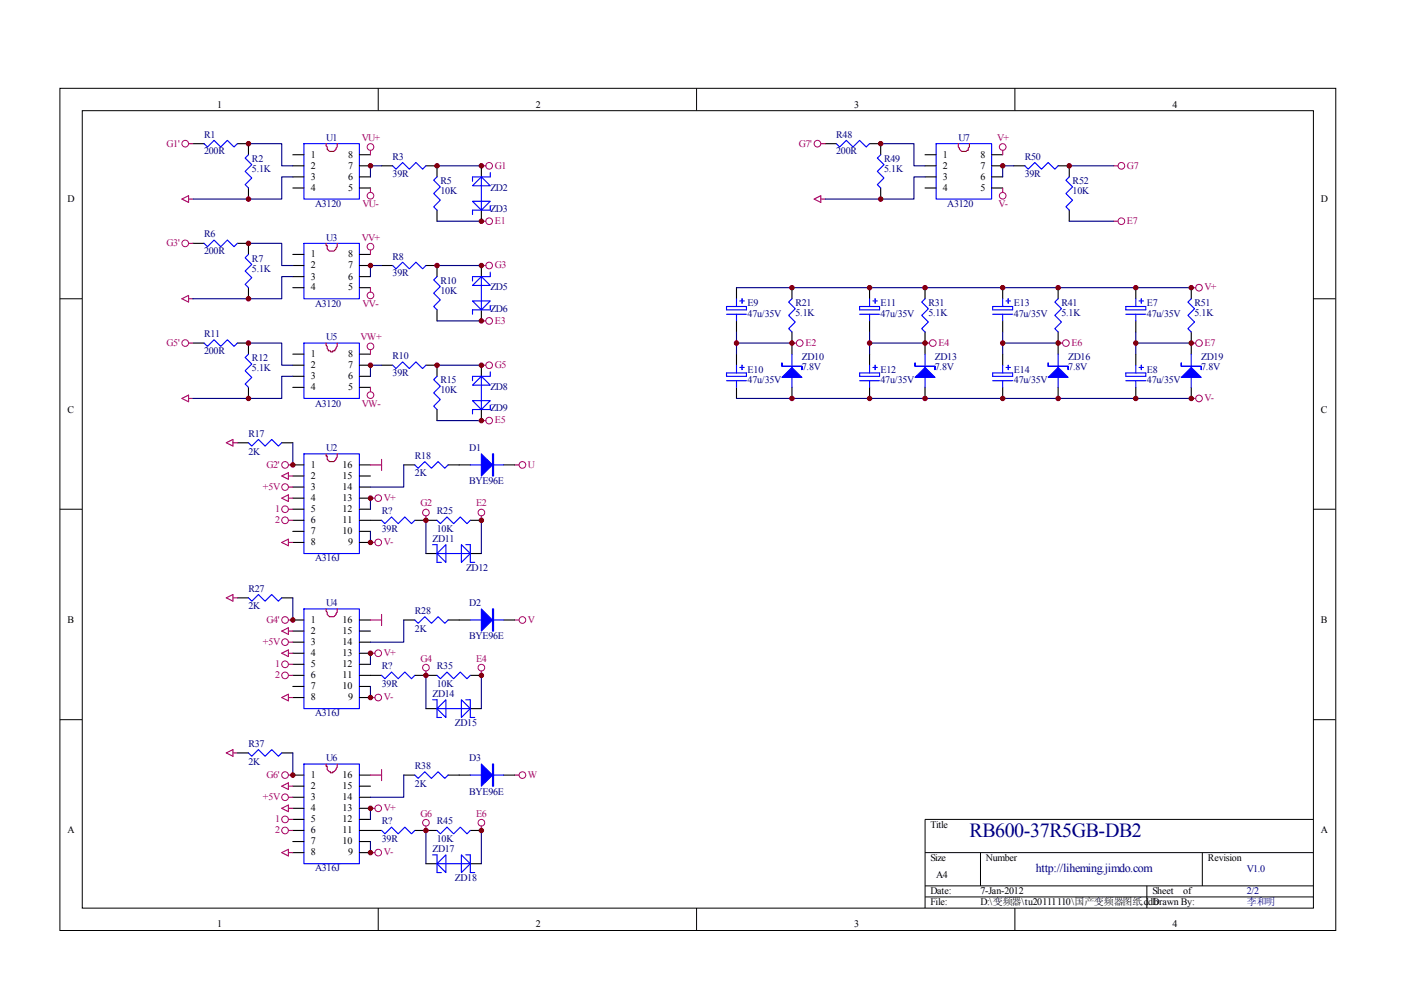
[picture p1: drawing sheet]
<svg xmlns="http://www.w3.org/2000/svg" width="297mm" height="210mm" viewBox="0 0 297 210" stroke-linecap="round" stroke-linejoin="round" font-family="sans-serif">
<g fill="none" stroke="#000" stroke-width=".21">
<path d="M12.7 18.7h270.5v178.6h-270.5zM80.2 18.7v4.7M147.7 18.7v4.7M215.2 18.7v4.7M17.4 23.5h261.1v169h-261.1zM12.7 63.3h4.7M278.4 63.3h4.7M12.7 108h4.7M278.4 108h4.7M12.7 152.6h4.7M278.4 152.6h4.7M278.4 173.7h-82.3v18.8"/>
<path d="M80.2 192.5v4.7M147.7 192.5v4.7M196.1 180.8h82.3M196.1 187.8h82.3M196.1 190.2h82.3M207.9 180.8v7M215.2 192.5v4.7M243.2 187.8v4.7M254.9 180.8v7"/>
</g>
<g fill="none" stroke="#00f" stroke-width=".23">
<path d="M43.3 30.5l.7 .7 1.4-1.4 1.4 1.4 1.4-1.4 1.4 1.4 .7-.7M52.7 32.8l-.7 .7 1.4 1.4-1.4 1.4 1.4 1.4-1.4 1.5 .7 .7M64.4 30.5h11.8v11.7h-11.8zM83.2 35.2l.8 .7 1.4-1.4 1.4 1.4 1.4-1.4 1.4 1.4 .7-.7M92.7 37.5l-.8 .7 1.5 1.4-1.5 1.4 1.5 1.4-1.5 1.5 .8 .7M102.1 37.5l1.8 1.9h-3.7zM102.1 37.5v7.1M103.9 36.6v.9h-3.7v.9M177.3 30.5l.7 .7 1.4-1.4 1.4 1.4 1.5-1.4 1.4 1.4 .7-.7M186.7 32.8l-.7 .7 1.4 1.4-1.4 1.4 1.4 1.4-1.4 1.5 .7 .7M198.5 30.5h11.7v11.7h-11.7zM217.3 35.2l.7 .7 1.4-1.4 1.4 1.4 1.4-1.4 1.4 1.4 .7-.7"/>
<path d="M226.7 37.5l-.7 .7 1.4 1.4-1.4 1.4 1.4 1.4-1.4 1.5 .7 .7M43.3 51.6l.7 .7 1.4-1.4 1.4 1.4 1.4-1.4 1.4 1.4 .7-.7M52.7 53.9l-.7 .8 1.4 1.4-1.4 1.4 1.4 1.4-1.4 1.4 .7 .7M64.4 51.6h11.8v11.7h-11.8zM83.2 56.3l.8 .7 1.4-1.4 1.4 1.4 1.4-1.4 1.4 1.4 .7-.7M92.7 58.6l-.8 .7 1.5 1.5-1.5 1.4 1.5 1.4-1.5 1.4 .8 .7M100.2 42.7h3.7l-1.8 1.9zM102.1 58.6l1.8 1.9h-3.7zM102.1 58.6v7.1M103.9 43.6v1h-3.7v.9M103.9 57.7v.9h-3.7v1M43.3 72.7l.7 .7 1.4-1.4 1.4 1.4 1.4-1.4 1.4 1.4 .7-.7"/>
<path d="M52.7 75.1l-.7 .7 1.4 1.4-1.4 1.4 1.4 1.4-1.4 1.4 .7 .7M64.4 72.7h11.8v11.8h-11.8zM83.2 77.4l.8 .7 1.4-1.4 1.4 1.4 1.4-1.4 1.4 1.4 .7-.7M92.7 79.8l-.8 .7 1.5 1.4-1.5 1.4 1.5 1.4-1.5 1.4 .8 .7M100.2 63.8h3.7l-1.8 1.9zM102.1 79.8l1.8 1.9h-3.7zM102.1 79.8v7M103.9 64.8v.9h-3.7v.9M103.9 78.8v1h-3.7v.9M154 65h4.3v.7h-4.3zM154 79.1h4.3v.7h-4.3zM154 66.6h4.3"/>
<path d="M156.2 63.3v1.7M156.2 66.6v1.4M156.2 77.4v1.7M156.9 63.8h.9M156.9 77.9h.9M157.3 63.3v1M157.3 77.4v1M167.9 63.3l-.7 .7 1.4 1.5-1.4 1.4 1.4 1.4-1.4 1.4 .7 .7M167.9 75.1v7M182.3 65h4.2v.7h-4.2zM182.3 79.1h4.2v.7h-4.2zM182.3 66.6h4.2"/>
<path d="M184.4 63.3v1.7M184.4 66.6v1.4M184.4 77.4v1.7M185.1 63.8h.9M185.1 77.9h.9M185.5 63.3v1M185.5 77.4v1M196.1 63.3l-.7 .7 1.4 1.5-1.4 1.4 1.4 1.4-1.4 1.4 .7 .7M196.1 75.1v7M210.5 65h4.2v.7h-4.2zM210.5 79.1h4.2v.7h-4.2zM210.5 66.6h4.2"/>
<path d="M212.6 63.3v1.7M212.6 66.6v1.4M212.6 77.4v1.7M213.3 63.8h.9M213.3 77.9h.9M213.8 63.3v1M213.8 77.4v1M224.3 63.3l-.7 .7 1.5 1.5-1.5 1.4 1.5 1.4-1.5 1.4 .7 .7M224.3 75.1v7M238.7 65h4.2v.7h-4.2zM238.7 79.1h4.2v.7h-4.2zM238.7 66.6h4.2"/>
<path d="M240.8 63.3v1.7M240.8 66.6v1.4M240.8 77.4v1.7M241.5 63.8h1M241.5 77.9h1M242 63.3v1M242 77.4v1M252.6 63.3l-.7 .7 1.4 1.5-1.4 1.4 1.4 1.4-1.4 1.4 .7 .7M252.6 75.1v7M52.7 93.9l.7 .7 1.4-1.4 1.4 1.4 1.4-1.4 1.4 1.4 .7-.7M64.4 96.2h11.8v21.2h-11.8zM88 98.6l.7 .7 1.4-1.4 1.4 1.4 1.4-1.4 1.4 1.4 .7-.7"/>
<path d="M99.7 98.6h7.1M100.2 85h3.7l-1.8 1.8zM103.9 85.9v.9h-3.7v1M154 80.7h4.3M156.2 80.7v1.4M182.3 80.7h4.2M184.4 80.7v1.4M210.5 80.7h4.2M212.6 80.7v1.4M238.7 80.7h4.2M240.8 80.7v1.4M80.9 110.3l.7 .7 1.4-1.4 1.4 1.4 1.4-1.4 1.4 1.4 .8-.7"/>
<path d="M91.7 115.5h1v3.7h.9M92.7 110.3l.7 .7 1.4-1.4 1.4 1.4 1.4-1.4 1.4 1.4 .7-.7M92.7 117.4l1.8-1.9v3.7zM92.7 117.4h7M97.8 115.5l1.9 1.9-1.9 1.8zM98.8 115.5h.9v3.7h1M52.7 126.8l.7 .7 1.4-1.4 1.4 1.4 1.4-1.4 1.4 1.4 .7-.7M64.4 129.1h11.8v21.1h-11.8zM88 131.5l.7 .7 1.4-1.4 1.4 1.4 1.4-1.4 1.4 1.4 .7-.7M99.7 131.5h7.1M52.7 159.6l.7 .7 1.4-1.4 1.4 1.4 1.4-1.4 1.4 1.4 .7-.7M80.9 143.2l.7 .7 1.4-1.4 1.4 1.4 1.4-1.4 1.4 1.4 .8-.7"/>
<path d="M91.7 148.4h1v3.7h.9M92.7 143.2l.7 .7 1.4-1.4 1.4 1.4 1.4-1.4 1.4 1.4 .7-.7M92.7 150.2l1.8-1.8v3.7zM92.7 150.2h7M97.8 148.4l1.9 1.8-1.9 1.9zM98.8 148.4h.9v3.7h1M64.4 162h11.8v21.1h-11.8zM80.9 176.1l.7 .7 1.4-1.4 1.4 1.4 1.4-1.4 1.4 1.4 .8-.7M88 164.3l.7 .7 1.4-1.4 1.4 1.4 1.4-1.4 1.4 1.4 .7-.7M92.7 176.1l.7 .7 1.4-1.4 1.4 1.4 1.4-1.4 1.4 1.4 .7-.7M99.7 164.3h7.1M91.7 181.2h1v3.8h.9"/>
<path d="M92.7 183.1l1.8-1.9v3.8zM92.7 183.1h7M97.8 181.2l1.9 1.9-1.9 1.9zM98.8 181.2h.9v3.8h1"/>
</g>
<g fill="none" stroke="#000" stroke-width=".23">
<path d="M40.9 30.5h2.4M50.3 30.5h2.4v2.3M52.7 39.9v2.3M62.1 32.8h2.3M62.1 35.2h2.3M62.1 37.5h2.3M62.1 39.9h2.3M76.2 32.8h2.3M76.2 35.2h2.3M76.2 37.5h2.3M76.2 39.9h2.3M80.9 35.2h2.3"/>
<path d="M90.3 35.2h2.4v2.3M102.1 35.2v2.3M175 30.5h2.3M184.4 30.5h2.3v2.3M186.7 39.9v2.3M196.1 32.8h2.4M196.1 35.2h2.4M196.1 37.5h2.4M196.1 39.9h2.4M210.2 32.8h2.4M210.2 35.2h2.4M210.2 37.5h2.4"/>
<path d="M210.2 39.9h2.4M214.9 35.2h2.4M224.3 35.2h2.4v2.3M40.9 51.6h2.4M50.3 51.6h2.4v2.3M62.1 53.9h2.3M62.1 56.3h2.3M62.1 58.6h2.3M76.2 53.9h2.3M76.2 56.3h2.3M76.2 58.6h2.3M80.9 56.3h2.3"/>
<path d="M90.3 56.3h2.4v2.3M92.7 44.6v2.3M102.1 44.6v2.3M102.1 56.3v2.3M226.7 44.6v2.3M40.9 72.7h2.4M50.3 72.7h2.4v2.4M52.7 61v2.3M62.1 61h2.3M62.1 75.1h2.3M62.1 77.4h2.3M62.1 79.8h2.3"/>
<path d="M76.2 61h2.3M76.2 75.1h2.3M76.2 77.4h2.3M76.2 79.8h2.3M80.9 77.4h2.3M90.3 77.4h2.4v2.4M92.7 65.7v2.3M102.1 65.7v2.3M102.1 77.4v2.4M156.2 61v2.3M156.2 68v2.4M156.2 75.1v2.3"/>
<path d="M167.9 61v2.3M167.9 70.4v4.7M184.4 61v2.3M184.4 68v2.4M184.4 75.1v2.3M196.1 61v2.3M196.1 70.4v4.7M212.6 61v2.3M212.6 68v2.4M212.6 75.1v2.3M224.3 61v2.3M224.3 70.4v4.7"/>
<path d="M240.8 61v2.3M240.8 68v2.4M240.8 75.1v2.3M252.6 61v2.3M252.6 70.4v4.7M50.3 93.9h2.4M52.7 82.1v2.4M59.7 93.9h2.4M62.1 82.1h2.3M62.1 98.6h2.3M76.2 82.1h2.3M76.2 98.6h2.3"/>
<path d="M85.6 98.6h2.4M92.7 86.8v2.4M95 98.6h4.7M102.1 86.8v2.4M106.8 98.6h2.3M156.2 82.1v2.4M167.9 82.1v2.4M184.4 82.1v2.4M196.1 82.1v2.4M212.6 82.1v2.4M224.3 82.1v2.4M240.8 82.1v2.4"/>
<path d="M252.6 82.1v2.4M62.1 100.9h2.3M62.1 103.3h2.3M62.1 105.6h2.3M62.1 108h2.3M62.1 110.3h2.3M62.1 112.7h2.3M62.1 115h2.3M76.2 100.9h2.3M76.2 103.3h2.3M76.2 105.6h2.3M76.2 108h2.3"/>
<path d="M76.2 110.3h4.7M76.2 112.7h2.3M76.2 115h2.3M88 110.3h4.7M90.3 117.4h2.4M99.7 110.3h2.4M99.7 117.4h2.4M50.3 126.8h2.4M59.7 126.8h2.4M62.1 131.5h2.3M62.1 133.8h2.3M62.1 136.2h2.3"/>
<path d="M62.1 138.5h2.3M76.2 131.5h2.3M76.2 133.8h2.3M76.2 136.2h2.3M76.2 138.5h2.3M85.6 131.5h2.4M95 131.5h4.7M106.8 131.5h2.3M50.3 159.6h2.4M59.7 159.6h2.4M62.1 140.9h2.3M62.1 143.2h2.3"/>
<path d="M62.1 145.5h2.3M62.1 147.9h2.3M76.2 140.9h2.3M76.2 143.2h4.7M76.2 145.5h2.3M76.2 147.9h2.3M88 143.2h4.7M90.3 150.2h2.4M99.7 143.2h2.4M99.7 150.2h2.4M62.1 164.3h2.3M62.1 166.7h2.3"/>
<path d="M62.1 169h2.3M62.1 171.4h2.3M62.1 173.7h2.3M62.1 176.1h2.3M62.1 178.4h2.3M76.2 164.3h2.3M76.2 166.7h2.3M76.2 169h2.3M76.2 171.4h2.3M76.2 173.7h2.3M76.2 176.1h4.7M76.2 178.4h2.3"/>
<path d="M85.6 164.3h2.4M88 176.1h4.7M95 164.3h4.7M99.7 176.1h2.4M106.8 164.3h2.3M62.1 180.8h2.3M76.2 180.8h2.3M90.3 183.1h2.4M99.7 183.1h2.4"/>
</g>
<path d="M69.1 30.5v.4l.3 .3a.89 .89 0 0 0 1.1 .9 .83 .83 0 0 0 .8-.7l.2-.2v-.7M203.2 30.5v.7l.2 .2a1 1 0 0 0 1.7 .5h.2v-.5l.2-.2v-.7M69.1 51.6v.5h.3a.96 .96 0 0 0 .4 1.1 .96 .96 0 0 0 1.2-.2l.5-.7v-.7M69.1 72.7l.3 1.2 .2 .2v.3h.5v.2h.4v-.2h.5v-.3l.5-.7v-.7M69.1 96.2v.5h.3a.96 .96 0 0 0 .4 1.1 .96 .96 0 0 0 1.2-.2l.5-.7v-.7M69.1 129.1v.5l.3 .2a.89 .89 0 0 0 1.1 1 .83 .83 0 0 0 .8-.8l.2-.2v-.7M69.1 162v.5h.3v.2a.71 .71 0 0 0 .7 .9v.3h.4v-.3a.83 .83 0 0 0 .8-.7l.2-.2v-.7" fill="none" stroke="#f00" stroke-width=".23"/>
<g fill="none" stroke="#a1006a" stroke-width=".21">
<circle cx="39.3" cy="30.5" r=".71"/>
<circle cx="78.5" cy="31.2" r=".71"/>
<circle cx="103.7" cy="35.2" r=".71"/>
<circle cx="173.3" cy="30.5" r=".71"/>
<circle cx="212.6" cy="31.2" r=".71"/>
<circle cx="237.8" cy="35.2" r=".71"/>
<circle cx="39.3" cy="51.6" r=".71"/>
<circle cx="78.5" cy="52.3" r=".71"/>
<circle cx="78.5" cy="41.5" r=".71"/>
<circle cx="103.7" cy="46.9" r=".71"/>
<circle cx="103.7" cy="56.3" r=".71"/>
<circle cx="212.6" cy="41.5" r=".71"/>
<circle cx="237.8" cy="46.9" r=".71"/>
<circle cx="39.3" cy="72.7" r=".71"/>
<circle cx="78.5" cy="62.6" r=".71"/>
<circle cx="78.5" cy="73.4" r=".71"/>
<circle cx="103.7" cy="68" r=".71"/>
<circle cx="103.7" cy="77.4" r=".71"/>
<circle cx="169.6" cy="72.7" r=".71"/>
<circle cx="197.8" cy="72.7" r=".71"/>
<circle cx="226" cy="72.7" r=".71"/>
<circle cx="254.2" cy="72.7" r=".7"/>
<circle cx="254.2" cy="61" r=".7"/>
<circle cx="60.4" cy="98.6" r=".71"/>
<circle cx="78.5" cy="83.8" r=".71"/>
<circle cx="103.7" cy="89.2" r=".71"/>
<circle cx="110.8" cy="98.6" r=".71"/>
<circle cx="254.2" cy="84.5" r=".7"/>
<circle cx="60.4" cy="110.3" r=".71"/>
<circle cx="60.4" cy="103.3" r=".71"/>
<circle cx="60.4" cy="108" r=".71"/>
<circle cx="80.2" cy="105.6" r=".71"/>
<circle cx="80.2" cy="115" r=".71"/>
<circle cx="90.3" cy="108.7" r=".71"/>
<circle cx="102.1" cy="108.7" r=".71"/>
<circle cx="60.4" cy="136.2" r=".71"/>
<circle cx="60.4" cy="131.5" r=".71"/>
<circle cx="80.2" cy="138.5" r=".71"/>
<circle cx="110.8" cy="131.5" r=".71"/>
<circle cx="60.4" cy="143.2" r=".71"/>
<circle cx="60.4" cy="140.8" r=".71"/>
<circle cx="80.2" cy="147.9" r=".71"/>
<circle cx="90.3" cy="141.6" r=".71"/>
<circle cx="102.1" cy="141.6" r=".71"/>
<circle cx="60.4" cy="173.7" r=".71"/>
<circle cx="60.4" cy="176.1" r=".71"/>
<circle cx="60.4" cy="164.3" r=".71"/>
<circle cx="60.4" cy="169" r=".71"/>
<circle cx="80.2" cy="171.4" r=".71"/>
<circle cx="90.3" cy="174.4" r=".71"/>
<circle cx="102.1" cy="174.4" r=".71"/>
<circle cx="110.8" cy="164.3" r=".71"/>
<circle cx="80.2" cy="180.8" r=".71"/>
</g>
<g fill="none" stroke="#a1006a" stroke-width=".23">
<path d="M40 30.5h.9M78.5 31.9v.9M78.5 39.9v.9M102.1 35.2h.9M174 30.5h1M212.6 31.9v.9M212.6 39.9v.9M236.1 35.2h.9M38.6 42.2l1.4-.7v1.4zM40 42.2h.9M40 51.6h.9M78.5 53v.9"/>
<path d="M102.1 46.9h.9M102.1 56.3h.9M172.6 42.2l1.4-.7v1.4zM174 42.2h1M236.1 46.9h.9M38.6 63.3l1.4-.7v1.4zM40 63.3h.9M40 72.7h.9M78.5 61v.9M78.5 74.1v1M102.1 68h.9M102.1 77.4h.9"/>
<path d="M167.9 72.7h.9M196.1 72.7h1M224.3 72.7h1M252.6 72.7h.9M252.6 61h.9M38.6 84.5l1.4-.7v1.4zM40 84.5h.9M48 93.9l1.4-.7v1.4zM49.4 93.9h.9M61.1 98.6h1M78.5 82.1v1M78.5 98.6h2.4"/>
<path d="M80.9 97.4v2.3M102.1 89.2h.9M109.1 98.6h1M252.6 84.5h.9M59.7 100.9l1.4-.7v1.4zM59.7 105.6l1.4-.7v1.4zM59.7 115l1.4-.7v1.4zM61.1 103.3h1M61.1 100.9h1M61.1 105.6h1M61.1 115h1M61.1 108h1"/>
<path d="M61.1 110.3h1M78.5 105.6h1M78.5 115h1M90.3 109.4v.9M102.1 109.4v.9M48 126.8l1.4-.7v1.4zM49.4 126.8h.9M59.7 133.8l1.4-.7v1.4zM59.7 138.5l1.4-.7v1.4zM61.1 131.5h1M61.1 136.2h1M61.1 133.8h1"/>
<path d="M61.1 138.5h1M78.5 131.5h2.4M78.5 138.5h1M80.9 130.3v2.3M109.1 131.5h1M48 159.6l1.4-.7v1.4zM49.4 159.6h.9M59.7 147.9l1.4-.7v1.4zM61.1 147.9h1M61.1 140.9h1M61.1 143.2h1M78.5 147.9h1"/>
<path d="M90.3 142.3v.9M102.1 142.3v.9M59.7 166.7l1.4-.7v1.4zM59.7 171.4l1.4-.7v1.4zM61.1 164.3h1M61.1 169h1M61.1 166.7h1M61.1 171.4h1M61.1 173.7h1M61.1 176.1h1M78.5 164.3h2.4M78.5 171.4h1"/>
<path d="M80.9 163.2v2.3M90.3 175.1v1M102.1 175.1v1M109.1 164.3h1M59.7 180.8l1.4-.7v1.4zM61.1 180.8h1M78.5 180.8h1"/>
</g>
<g fill="none" stroke="#000080" stroke-width=".23">
<path d="M52.7 30.5h7v4.7h2.4M62.1 37.5h-2.4v4.7h-18.8M80.9 35.2h-2.4v2.3M92.7 35.2h9.4M186.7 30.5h7.1v4.7h2.3M196.1 37.5h-2.3v4.7h-18.8M214.9 35.2h-2.3v2.3M226.7 35.2h9.4M52.7 51.6h7v4.7h2.4M62.1 58.6h-2.4v4.7h-18.8M80.9 56.3h-2.4v2.3M92.7 46.9h9.4"/>
<path d="M92.7 56.3h9.4M226.7 46.9h9.4M52.7 72.7h7v4.7h2.4M62.1 79.8h-2.4v4.7h-18.8M80.9 77.4h-2.4v2.4M92.7 68h9.4M92.7 77.4h9.4M156.2 61h96.4M156.2 70.4v4.7M156.2 72.7h11.7M184.4 70.4v4.7M184.4 72.7h11.7"/>
<path d="M212.6 70.4v4.7M212.6 72.7h11.7M240.8 70.4v4.7M240.8 72.7h11.8M62.1 93.9v4.7M85.6 98.6v4.7h-7.1M92.7 89.2h9.4M156.2 84.5h96.4M78.5 105.6v2.4M78.5 112.7v2.3M90.3 110.3v7.1M102.1 110.3v7.1"/>
<path d="M62.1 126.8v4.7M78.5 138.5v2.4M85.6 131.5v4.7h-7.1M62.1 159.6v4.7M78.5 145.5v2.4M90.3 143.2v7M102.1 143.2v7M78.5 171.4v2.3M78.5 178.4v2.4M85.6 164.3v4.7h-7.1M90.3 176.1v7M102.1 176.1v7"/>
</g>
<g fill="#800000" stroke="#800000" stroke-width=".21">
<circle cx="78.5" cy="35.2" r=".47"/>
<circle cx="52.7" cy="42.2" r=".47"/>
<circle cx="52.7" cy="30.5" r=".47"/>
<circle cx="92.7" cy="35.2" r=".47"/>
<circle cx="78.5" cy="56.3" r=".47"/>
<circle cx="52.7" cy="63.3" r=".47"/>
<circle cx="52.7" cy="51.6" r=".47"/>
<circle cx="92.7" cy="56.3" r=".47"/>
<circle cx="78.5" cy="77.4" r=".47"/>
<circle cx="52.7" cy="84.5" r=".47"/>
<circle cx="52.7" cy="72.7" r=".47"/>
<circle cx="92.7" cy="77.4" r=".47"/>
<circle cx="62.1" cy="98.6" r=".47"/>
<circle cx="78.5" cy="115" r=".47"/>
<circle cx="78.5" cy="105.6" r=".47"/>
<circle cx="90.3" cy="110.3" r=".47"/>
<circle cx="102.1" cy="110.3" r=".47"/>
<circle cx="78.5" cy="147.9" r=".47"/>
<circle cx="78.5" cy="138.5" r=".47"/>
<circle cx="78.5" cy="180.8" r=".47"/>
<circle cx="78.5" cy="171.4" r=".47"/>
<circle cx="62.1" cy="131.5" r=".47"/>
<circle cx="62.1" cy="164.3" r=".47"/>
<circle cx="90.3" cy="143.2" r=".47"/>
<circle cx="102.1" cy="143.2" r=".47"/>
<circle cx="90.3" cy="176.1" r=".47"/>
<circle cx="102.1" cy="176.1" r=".47"/>
<circle cx="212.6" cy="35.2" r=".47"/>
<circle cx="186.7" cy="42.2" r=".47"/>
<circle cx="186.7" cy="30.5" r=".47"/>
<circle cx="226.7" cy="35.2" r=".47"/>
<circle cx="102.1" cy="35.2" r=".47"/>
<circle cx="102.1" cy="46.9" r=".47"/>
<circle cx="102.1" cy="56.3" r=".47"/>
<circle cx="102.1" cy="68" r=".47"/>
<circle cx="102.1" cy="77.4" r=".47"/>
<circle cx="102.1" cy="89.2" r=".47"/>
<circle cx="252.6" cy="61" r=".47"/>
<circle cx="167.9" cy="61" r=".47"/>
<circle cx="184.4" cy="61" r=".47"/>
<circle cx="196.1" cy="61" r=".47"/>
<circle cx="212.6" cy="61" r=".47"/>
<circle cx="224.3" cy="61" r=".47"/>
<circle cx="240.8" cy="61" r=".47"/>
<circle cx="184.4" cy="84.5" r=".47"/>
<circle cx="212.6" cy="84.5" r=".47"/>
<circle cx="240.8" cy="84.5" r=".47"/>
<circle cx="252.6" cy="84.5" r=".47"/>
<circle cx="252.6" cy="72.7" r=".47"/>
<circle cx="224.3" cy="84.5" r=".47"/>
<circle cx="224.3" cy="72.7" r=".47"/>
<circle cx="212.6" cy="72.7" r=".47"/>
<circle cx="240.8" cy="72.7" r=".47"/>
<circle cx="184.4" cy="72.7" r=".47"/>
<circle cx="196.1" cy="84.5" r=".47"/>
<circle cx="196.1" cy="72.7" r=".47"/>
<circle cx="167.9" cy="84.5" r=".47"/>
<circle cx="167.9" cy="72.7" r=".47"/>
<circle cx="156.1" cy="72.7" r=".47"/>
</g>
<g fill="#00f" stroke="#00f" stroke-width=".23">
<path d="M102.1 96.2l2.3 2.4-2.3 2.3z"/>
<path d="M102.1 129.1l2.3 2.4-2.3 2.3z"/>
<path d="M102.1 162l2.3 2.3-2.3 2.4z"/>
<path d="M194 80l2.1-2.1 2.1 2.1z"/>
<path d="M165.8 80l2.1-2.1 2.1 2.1z"/>
<path d="M222.2 80l2.1-2.1 2.2 2.1z"/>
<path d="M250.4 80l2.2-2.1 2.1 2.1z"/>
<path d="M104.4 96.2h.2v4.7h-.2z" fill-rule="evenodd"/>
<path d="M104.4 129.1h.2v4.7h-.2z" fill-rule="evenodd"/>
<path d="M104.4 162h.2v4.7h-.2z" fill-rule="evenodd"/>
<path d="M194 77v.7h4.2v.7v-.7h-4.2z" fill-rule="evenodd"/>
<path d="M165.8 77v.7h4.2v.7v-.7h-4.2z" fill-rule="evenodd"/>
<path d="M222.2 77v.7h4.3v.7v-.7h-4.3z" fill-rule="evenodd"/>
<path d="M250.4 77v.7h4.3v.7v-.7h-4.3z" fill-rule="evenodd"/>
</g>
<text font-size="4.2" fill="#000080" x="205.6" y="177.4">RB600-37R5GB-DB2</text>
<text font-size="2.5" fill="#000080" x="219.6" y="184.8">http://liheming.jimdo.com</text>
<g font-size="2.1">
<text x="46.1" y="22.9">1</text>
<text x="113.6" y="22.9">2</text>
<text x="181.1" y="22.9">3</text>
<text x="248.6" y="22.9">4</text>
<text x="65.9" y="33.5">1</text>
<text x="65.9" y="35.7">2</text>
<text x="73.8" y="35.7">7</text>
<text x="73.8" y="33.5">8</text>
<text x="199.9" y="33.5">1</text>
<text x="199.9" y="35.7">2</text>
<text x="207.9" y="35.7">7</text>
<text x="207.9" y="33.5">8</text>
<text x="65.9" y="38.1">3</text>
<text x="65.9" y="40.5">4</text>
<text x="73.8" y="40.5">5</text>
<text x="73.8" y="38.1">6</text>
<text x="199.9" y="38.1">3</text>
<text x="199.9" y="40.5">4</text>
<text x="207.9" y="40.5">5</text>
<text x="207.9" y="38.1">6</text>
<text x="14.3" y="42.8">D</text>
<text x="280.1" y="42.8">D</text>
<text x="65.9" y="54.5">1</text>
<text x="65.9" y="56.9">2</text>
<text x="65.9" y="59.3">3</text>
<text x="73.8" y="59.3">6</text>
<text x="73.8" y="56.9">7</text>
<text x="73.8" y="54.5">8</text>
<text x="65.9" y="61.6">4</text>
<text x="73.8" y="61.6">5</text>
<text x="65.9" y="75.7">1</text>
<text x="73.8" y="75.7">8</text>
<text x="65.9" y="78.1">2</text>
<text x="65.9" y="80.4">3</text>
<text x="65.9" y="82.7">4</text>
<text x="73.8" y="82.7">5</text>
<text x="73.8" y="80.4">6</text>
<text x="73.8" y="78.1">7</text>
<text x="14.3" y="87.5">C</text>
<text x="280.1" y="87.5">C</text>
<text x="65.9" y="99.2">1</text>
<text x="65.9" y="101.5">2</text>
<text x="72.6" y="101.5">15</text>
<text x="72.6" y="99.2">16</text>
<text x="65.9" y="103.9">3</text>
<text x="65.9" y="106.2">4</text>
<text x="72.6" y="106.2">13</text>
<text x="72.6" y="103.9">14</text>
<text x="65.9" y="108.6">5</text>
<text x="65.9" y="110.9">6</text>
<text x="65.9" y="113.3">7</text>
<text x="72.6" y="113.3">10</text>
<text x="72.6" y="110.9">11</text>
<text x="72.6" y="108.6">12</text>
<text x="65.9" y="115.6">8</text>
<text x="73.8" y="115.6">9</text>
<text x="14.3" y="132.1">B</text>
<text x="65.9" y="132.1">1</text>
<text x="65.9" y="134.4">2</text>
<text x="65.9" y="136.8">3</text>
<text x="72.6" y="136.8">14</text>
<text x="72.6" y="134.4">15</text>
<text x="72.6" y="132.1">16</text>
<text x="280.1" y="132.1">B</text>
<text x="65.9" y="139.1">4</text>
<text x="65.9" y="141.5">5</text>
<text x="65.9" y="143.8">6</text>
<text x="72.6" y="143.8">11</text>
<text x="72.6" y="141.5">12</text>
<text x="72.6" y="139.1">13</text>
<text x="65.9" y="146.1">7</text>
<text x="65.9" y="148.5">8</text>
<text x="72.6" y="146.1">10</text>
<text x="73.8" y="148.5">9</text>
<text x="65.9" y="164.9">1</text>
<text x="65.9" y="167.3">2</text>
<text x="72.6" y="167.3">15</text>
<text x="72.6" y="164.9">16</text>
<text x="65.9" y="169.6">3</text>
<text x="65.9" y="172">4</text>
<text x="72.6" y="172">13</text>
<text x="72.6" y="169.6">14</text>
<text x="14.3" y="176.7">A</text>
<text x="65.9" y="174.3">5</text>
<text x="65.9" y="176.7">6</text>
<text x="65.9" y="179">7</text>
<text x="72.6" y="179">10</text>
<text x="72.6" y="176.7">11</text>
<text x="72.6" y="174.3">12</text>
<text x="197.3" y="175.5">Title</text>
<text x="280.1" y="176.7">A</text>
<text x="65.9" y="181.4">8</text>
<text x="73.8" y="181.4">9</text>
<text x="197.3" y="182.6">Size</text>
<text x="209" y="182.6">Number</text>
<text x="256.1" y="182.6">Revision</text>
<text x="197.3" y="189.6">Date:</text>
<text x="197.3" y="192">File:</text>
<text x="198.5" y="186.1">A4</text>
<text x="207.9" y="189.6">7-Jan-2012</text>
<text x="207.9" y="192">D:\变频器\tu20111110\国产变频器图纸.ddb</text>
<text x="244.3" y="189.6">Sheet</text>
<text x="244.3" y="192">Drawn By:</text>
<text x="250.9" y="189.6">of</text>
<text x="46.1" y="196.6">1</text>
<text x="113.6" y="196.6">2</text>
<text x="181.1" y="196.6">3</text>
<text x="248.6" y="196.6">4</text>
</g>
<g font-size="2.1" fill="#000080">
<text x="43.3" y="29.2">R1</text>
<text x="69.2" y="29.9">U1</text>
<text x="177.3" y="29.2">R48</text>
<text x="203.2" y="29.9">U7</text>
<text x="43.3" y="32.7">200R</text>
<text x="53.4" y="34.4">R2</text>
<text x="83.2" y="33.9">R3</text>
<text x="177.3" y="32.7">200R</text>
<text x="187.5" y="34.4">R49</text>
<text x="217.3" y="33.9">R50</text>
<text x="53.4" y="36.5">5.1K</text>
<text x="83.2" y="37.4">39R</text>
<text x="93.4" y="39">R5</text>
<text x="93.4" y="41.2">10K</text>
<text x="104" y="40.5">ZD2</text>
<text x="187.5" y="36.5">5.1K</text>
<text x="217.3" y="37.4">39R</text>
<text x="227.4" y="39">R52</text>
<text x="227.4" y="41.2">10K</text>
<text x="66.8" y="44">A3120</text>
<text x="104" y="44.9">ZD3</text>
<text x="200.8" y="44">A3120</text>
<text x="43.3" y="50.3">R6</text>
<text x="43.3" y="53.9">200R</text>
<text x="69.2" y="51.1">U3</text>
<text x="53.4" y="55.5">R7</text>
<text x="53.4" y="57.6">5.1K</text>
<text x="83.2" y="55">R8</text>
<text x="83.2" y="58.5">39R</text>
<text x="66.8" y="65.1">A3120</text>
<text x="93.4" y="60.2">R10</text>
<text x="93.4" y="62.3">10K</text>
<text x="104" y="61.6">ZD5</text>
<text x="158.5" y="64.9">E9</text>
<text x="168.7" y="64.9">R21</text>
<text x="186.7" y="64.9">E11</text>
<text x="196.8" y="64.9">R31</text>
<text x="215" y="64.9">E13</text>
<text x="225" y="64.9">R41</text>
<text x="243.2" y="64.9">E7</text>
<text x="253.2" y="64.9">R51</text>
<text x="43.3" y="71.5">R11</text>
<text x="104" y="66.1">ZD6</text>
<text x="158.5" y="67.2">47u/35V</text>
<text x="168.7" y="67">5.1K</text>
<text x="186.7" y="67.2">47u/35V</text>
<text x="196.8" y="67">5.1K</text>
<text x="215" y="67.2">47u/35V</text>
<text x="225" y="67">5.1K</text>
<text x="243.2" y="67.2">47u/35V</text>
<text x="253.2" y="67">5.1K</text>
<text x="43.3" y="75">200R</text>
<text x="53.4" y="76.6">R12</text>
<text x="69.2" y="72.2">U5</text>
<text x="83.2" y="76.1">R10</text>
<text x="170" y="76.4">ZD10</text>
<text x="198.2" y="76.4">ZD13</text>
<text x="226.5" y="76.4">ZD16</text>
<text x="254.7" y="76.4">ZD19</text>
<text x="53.4" y="78.8">5.1K</text>
<text x="83.2" y="79.7">39R</text>
<text x="93.4" y="81.3">R15</text>
<text x="93.4" y="83.4">10K</text>
<text x="104" y="82.7">ZD8</text>
<text x="158.5" y="79">E10</text>
<text x="158.5" y="81.3">47u/35V</text>
<text x="170" y="78.5">7.8V</text>
<text x="186.7" y="79">E12</text>
<text x="186.7" y="81.3">47u/35V</text>
<text x="198.2" y="78.5">7.8V</text>
<text x="215" y="79">E14</text>
<text x="215" y="81.3">47u/35V</text>
<text x="226.5" y="78.5">7.8V</text>
<text x="243.2" y="79">E8</text>
<text x="243.2" y="81.3">47u/35V</text>
<text x="254.7" y="78.5">7.8V</text>
<text x="66.8" y="86.3">A3120</text>
<text x="104" y="87.2">ZD9</text>
<text x="52.7" y="92.6">R17</text>
<text x="69.2" y="95.7">U2</text>
<text x="99.5" y="95.7">D1</text>
<text x="52.7" y="96.4">2K</text>
<text x="88" y="97.3">R18</text>
<text x="88" y="101">2K</text>
<text x="99.5" y="102.7">BYE96E</text>
<text x="80.9" y="109.1">R?</text>
<text x="80.9" y="112.8">39R</text>
<text x="92.6" y="109.1">R25</text>
<text x="92.6" y="112.8">10K</text>
<text x="66.8" y="118.9">A316J</text>
<text x="91.7" y="114.9">ZD11</text>
<text x="52.7" y="125.5">R27</text>
<text x="98.8" y="121">ZD12</text>
<text x="52.7" y="129.2">2K</text>
<text x="69.2" y="128.5">U4</text>
<text x="88" y="130.1">R28</text>
<text x="99.5" y="128.5">D2</text>
<text x="88" y="134">2K</text>
<text x="99.5" y="135.6">BYE96E</text>
<text x="80.9" y="141.9">R?</text>
<text x="92.6" y="141.9">R35</text>
<text x="80.9" y="145.7">39R</text>
<text x="91.7" y="147.8">ZD14</text>
<text x="92.6" y="145.7">10K</text>
<text x="66.8" y="151.8">A316J</text>
<text x="96.4" y="153.9">ZD15</text>
<text x="52.7" y="158.3">R37</text>
<text x="69.2" y="161.4">U6</text>
<text x="99.5" y="161.4">D3</text>
<text x="52.7" y="162.2">2K</text>
<text x="88" y="163.1">R38</text>
<text x="88" y="166.8">2K</text>
<text x="99.5" y="168.5">BYE96E</text>
<text x="80.9" y="174.8">R?</text>
<text x="80.9" y="178.6">39R</text>
<text x="92.6" y="174.8">R45</text>
<text x="92.6" y="178.6">10K</text>
<text x="66.8" y="184.7">A316J</text>
<text x="91.7" y="180.7">ZD17</text>
<text x="264.3" y="184.9">V1.0</text>
<text x="96.4" y="186.8">ZD18</text>
<text x="264.3" y="192">李和明</text>
<text x="264.3" y="189.6">2/2</text>
</g>
<g font-size="2.1" fill="#a1006a">
<text x="76.7" y="29.9">VU+</text>
<text x="211.4" y="29.9">V+</text>
<text x="35.3" y="31.1">G1'</text>
<text x="104.9" y="35.7">G1</text>
<text x="169.3" y="31.1">G7'</text>
<text x="238.9" y="35.7">G7</text>
<text x="76.9" y="44">VU-</text>
<text x="104.9" y="47.5">E1</text>
<text x="211.7" y="44">V-</text>
<text x="238.9" y="47.5">E7</text>
<text x="35.3" y="52.2">G3'</text>
<text x="76.7" y="51.1">VV+</text>
<text x="104.9" y="56.9">G3</text>
<text x="76.9" y="65.1">VV-</text>
<text x="255.4" y="61.6">V+</text>
<text x="104.9" y="68.7">E3</text>
<text x="35.3" y="73.3">G5'</text>
<text x="76.5" y="72.2">VW+</text>
<text x="170.8" y="73.3">E2</text>
<text x="199" y="73.3">E4</text>
<text x="227.2" y="73.3">E6</text>
<text x="255.4" y="73.3">E7</text>
<text x="104.9" y="78.1">G5</text>
<text x="76.7" y="86.3">VW-</text>
<text x="104.9" y="89.8">E5</text>
<text x="255.4" y="85.1">V-</text>
<text x="56.5" y="99.2">G2'</text>
<text x="111.9" y="99.2">U</text>
<text x="55.7" y="103.9">+5V</text>
<text x="81.4" y="106.2">V+</text>
<text x="89.2" y="107.4">G2</text>
<text x="100.9" y="107.4">E2</text>
<text x="58.3" y="108.6">1</text>
<text x="58.3" y="110.9">2</text>
<text x="81.4" y="115.6">V-</text>
<text x="55.7" y="136.8">+5V</text>
<text x="56.5" y="132.1">G4'</text>
<text x="111.9" y="132.1">V</text>
<text x="58.3" y="141.5">1</text>
<text x="58.3" y="143.8">2</text>
<text x="81.4" y="139.1">V+</text>
<text x="89.2" y="140.3">G4</text>
<text x="100.9" y="140.3">E4</text>
<text x="81.4" y="148.5">V-</text>
<text x="56.5" y="164.9">G6'</text>
<text x="111.9" y="164.9">W</text>
<text x="55.7" y="169.6">+5V</text>
<text x="81.4" y="172">V+</text>
<text x="89.2" y="173.2">G6</text>
<text x="100.9" y="173.2">E6</text>
<text x="58.3" y="174.3">1</text>
<text x="58.3" y="176.7">2</text>
<text x="81.4" y="181.4">V-</text>
</g>
</svg>
